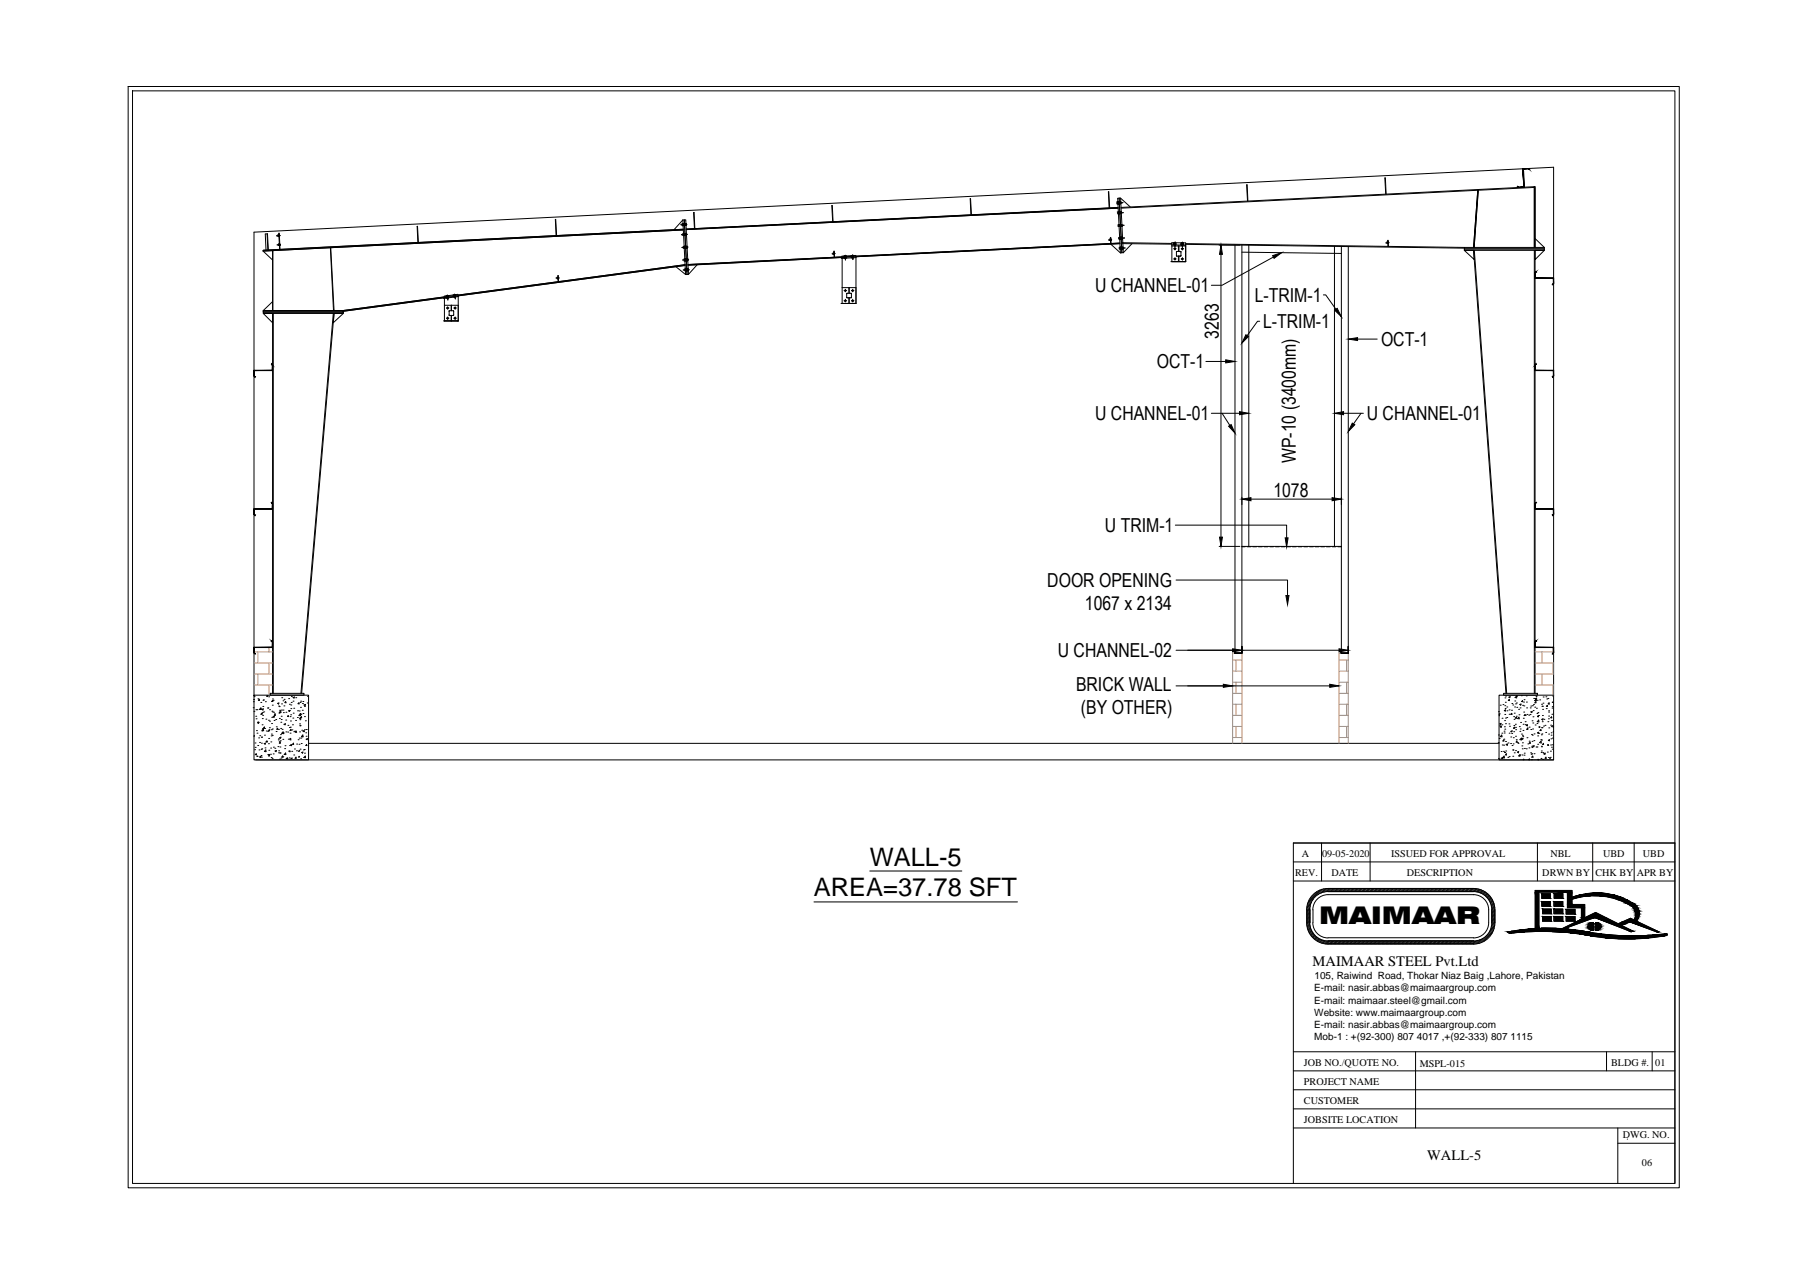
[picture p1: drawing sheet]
<svg xmlns="http://www.w3.org/2000/svg" width="420mm" height="297mm" viewBox="0 0 420 297" stroke-linecap="round" stroke-linejoin="round" font-family="sans-serif">
<!-- layer: HATCH -->
<g fill="none" stroke="#000" stroke-width=".23">
<path d="M59.1 161.8h12.7v15.1h-12.7zM59.1 171.3v.2M59.2 164.7h.1M59.2 163.4h.1M59.3 161.9h.1M59.3 162.8h.1M59.3 165.6h.1M59.4 162.2h.1M59.4 175.7l.2-.2 .1 .2zM59.5 174.5h.1M59.5 176.9h302.1M59.6 173h.1"/>
<path d="M59.6 174h.1M59.8 166.7h.1M59.8 165.2h.1M59.8 167.3h.1M59.9 170.1h.1M60 168.3l.3-.2-.1 .3zM60 176h.1M60.1 165.2h.1M60.1 170.7h.1M60.1 176.1h.1M60.1 163l.3-.2v.3zM60.2 168.1h.1"/>
<path d="M60.2 173.6h.1M60.3 168.2h.1M60.3 162.7h.1M60.4 165.1l.4 .1-.1-.4-.3 .3M60.4 171.8h.1M60.4 176.2l.3-.1-.1 .2zM60.5 174.6h.1M60.6 172.8h.1M60.7 171.3h.1M60.7 165.1h.1M60.9 165h.1M60.9 163.5h.1"/>
<path d="M60.9 166l.1 .3h-.3zM61 175.9h.1M61 165.1l.3-.1-.1 .3zM61 174.4h.1M61.1 173h.1M61.1 176.3h.1M61.1 171.6h.1M61.1 166.1h.1M61.2 174.3h.1M61.2 170.2h.1M61.2 168.7h.1M61.3 167.3h.1"/>
<path d="M61.3 165.8h.1M61.3 169.6h.1M61.3 169.7l-.3 .3M61.3 169.7l.1 .4-.4-.1M61.4 166.5h.1M61.4 164.5h.1M61.5 163h.1M61.5 173.1l.3-.1-.1 .3zM61.5 162.9h.1M61.5 169.2l.1 .3h-.3zM61.5 174.9l.4-.3v.4zM61.6 165.7h.1"/>
<path d="M61.8 171.1h.1M61.8 169.6h.1M61.9 174.1h.1M62 163.4h.1M62 162l.3-.1v.3zM62.1 167.4h.1M62.1 172.5l.1 .2h-.3zM62.2 170.2h.1M62.3 172.6h.1M62.5 164.8h.1M62.5 170l.3-.1-.1 .2zM62.6 170.3h.1"/>
<path d="M62.6 175.7h.1M62.6 164.8h.1M62.7 175.6h.1M62.7 167.7h.1M62.7 173.1h.1M62.7 175.7l.1 .3h-.3zM62.8 171.9h.1M62.8 162.2h.1M62.8 174.7h.1M62.9 169.4h.1M63 167.9h.1M63 165.2h.1"/>
<path d="M63.2 175.6h.1M63.2 174.1h.1M63.3 172.7h.1M63.4 171.3h.1M63.4 176.3h.1M63.4 169.9h.1M63.4 170.9h.1M63.4 168.4h.1M63.4 163.1l.1 .2h-.3zM63.5 167h.1M63.5 165.6h.1M63.6 176.6h.1"/>
<path d="M63.6 166.9l.3-.2-.1 .3zM63.6 164.2h.1M63.6 169.7h.1M63.6 165.7h.1M63.6 171.2h.1M63.7 162.7h.1M63.7 163.1h.1M63.8 175.5h.1M63.8 163h.1M63.9 173.9h.1M63.9 165.8h.1M64 167.7h.1"/>
<path d="M64 166.3l.1 .3-.3-.1zM64 174.8l.3-.1-.1 .3zM64.1 166.2h.1M64.2 174.2h.1M64.4 167.5h.1M64.5 170.3h.1M64.5 169.2h.1M64.6 169.5l.1 .3-.3-.1zM64.6 163.7l.3-.1-.1 .3zM64.9 173.8h.1M65 172.2h.1M65.1 172h.1"/>
<path d="M65.1 169.8h.1M65.1 175.2h.1M65.1 174.8h.1M65.1 164.4h.1M65.1 171.7l.3-.1-.1 .3zM65.2 166h.1M65.2 164.5h.1M65.2 172.7h.1M65.2 172.7l.1 .3h-.3zM65.3 167.2h.1M65.3 176.7h.1M65.3 165.3h.1"/>
<path d="M65.3 175.3h.1M65.3 165.5l.1 .4-.4-.1zM65.4 173.9h.1M65.4 175.3h.1M65.5 172.5h.1M65.5 171h.1M65.6 169.6h.1M65.6 170.7l.3-.3v.4zM65.6 168.1h.1M65.6 176.5h.1M65.7 166.7h.1M65.7 167.5h.1"/>
<path d="M65.7 165.3h.1M65.8 163.9h.1M65.8 162.4h.1M65.8 176l.1 .3-.3-.1zM65.9 169.8h.1M66.1 172.1h.1M66.1 176.2h.1M66.1 170.5h.1M66.1 163.1h.1M66.1 165.3h.1M66.1 170.8h.1M66.1 168.6l.3-.1v.2z"/>
<path d="M66.2 175.6l.3-.3v.4zM66.2 165.9h.1M66.3 164.3h.1M66.4 162.8h.1M66.5 174.3h.1M66.5 163.3l.1 .3h-.3zM66.6 173.6h.1M66.6 176.6l.3-.2-.1 .3zM66.7 167.6h.1M66.8 165.8h.1M66.8 170.4h.1M67 176.6h.1"/>
<path d="M67.1 166.6l.1 .2h-.3zM67.2 165.5l.3-.1-.1 .2zM67.2 170.4h.1M67.3 168.9h.1M67.3 172.1h.1M67.4 162.6h.1M67.4 174.9h.1M67.5 176.4h.1M67.5 174.8h.1M67.6 175h.1M67.6 165.4h.1M67.6 163.9h.1"/>
<path d="M67.6 169.4h.1M67.6 173.6h.1M67.6 173.4l.3-.1-.1 .3zM67.7 172.1h.1M67.7 171.9h.1M67.7 169.8l.1 .2h-.3zM67.8 170.7h.1M67.8 166.8h.1M67.8 172.2h.1M67.8 169.3h.1M67.8 167.8h.1M67.9 166.4h.1"/>
<path d="M67.9 165h.1M67.9 164.1h.1M67.9 176.6h.1M68 163.5h.1M68.1 162.1h.1M68.1 176.5h.1M68.1 174.9h.1M68.2 169.9h.1M68.2 162.4l.3-.2-.1 .3zM68.3 168.7h.1M68.3 173l.1 .3h-.3zM68.4 167.2h.1"/>
<path d="M68.4 163.2h.1M68.5 166h.1M68.6 164.9h.1M68.6 170.3h.1M68.6 175.8h.1M68.7 170.3l.3-.1-.1 .3zM68.8 174.4h.1M68.8 170.2h.1M68.9 176.3v.2h-.2zM69 167.7h.1M69.1 162.4h.1M69.1 170.5h.1"/>
<path d="M69.2 174.8h.1M69.3 173.2h.1M69.4 163.8l.2-.2v.3zM69.5 167h.1M69.5 165.5h.1M69.6 166.5l.3-.3 .1 .4zM69.6 172.2h.1M69.7 176.3h.1M69.7 174.9h.1M69.8 176.1h.1M69.8 167.2l.2-.1v.3zM69.8 174.7h.1"/>
<path d="M69.8 173.3h.1M69.9 171.8h.1M69.9 165.5h.1M70 170.4h.1M70 168.5h.1M70 168.9h.1M70 167.5h.1M70.1 166.1h.1M70.1 163.5h.1M70.1 168.9h.1M70.1 174.4h.1M70.2 164.7h.1"/>
<path d="M70.2 166.8v.3h-.2zM70.2 163.2h.1M70.2 176.6h.1M70.2 175.2l.3-.1-.1 .2zM70.3 166.4h.1M70.3 171.8h.1M70.3 173.1h.1M70.4 171.5h.1M70.5 170h.1M70.5 171.1l.1 .4-.4-.1 .3-.3M70.6 165.3h.1M70.6 163.8h.1"/>
<path d="M70.7 163.3h.1M70.7 176.3l.4-.3v.4zM70.8 166.1h.1M70.8 170l.1 .3h-.3zM70.8 164.1l.3-.1-.1 .2zM70.9 174.6h.1M71.1 174.5h.1M71.1 166.8h.1M71.1 164.5h.1M71.1 169.9h.1M71.1 175.3h.1M71.3 172.1l.3-.2-.1 .3z"/>
<path d="M71.3 167.8h.1M71.4 173.3v.3h-.2zM71.4 170.6h.1M71.5 171.4h.1M71.5 169.8h.1M71.7 163.6h.1M71.8 162.1h.1M71.8 176.8h.1M71.8 176.7v.1M71.8 173h277.1M348.9 161.8h12.7v15.1h-12.7zM348.9 166.3v.3"/>
<path d="M349 172.9h.1M349 165.7h.1M349 171.1h.1M349 176.6h.1M349.1 168.5l.3-.1-.1 .2zM349.2 171.9h.1M349.2 166.2h.1M349.2 169.2l.2-.2 .1 .3zM349.3 169h.1M349.4 164.2h.1M349.6 171.1l-.4 .4h.4v-.4M349.6 176.5l.3-.2-.1 .3z"/>
<path d="M349.6 176.5h.1M349.7 174.9h.1M349.8 176.3l.3-.3 .1 .4zM349.8 168.7h.1M349.8 170.7h.1M349.9 167.2h.1M349.9 173.4h.1M350 172.2l.1 .3h-.3zM350.1 164h.1M350.2 176.3h.1M350.2 165.4l.3-.1-.1 .3zM350.2 174.9h.1"/>
<path d="M350.3 173.5h.1M350.3 172.1h.1M350.3 170.2h.1M350.4 170.6h.1M350.4 169.2h.1M350.4 175.2h.1M350.5 167.8h.1M350.5 166.3h.1M350.5 164.3h.1M350.5 169.7h.1M350.5 175.2h.1M350.5 162.5h.1"/>
<path d="M350.6 164.9h.1M350.6 163.5h.1M350.6 175.5l.1 .3-.3-.1zM350.6 173.3l.3-.1-.1 .3zM350.7 162h.1M350.7 168.5h.1M350.7 167.2h.1M350.7 172.6h.1M350.7 174.8h.1M350.8 173.3h.1M351 167h.1M351 164.6h.1"/>
<path d="M351 165.5h.1M351.2 176.3h.1M351.2 162.3l.3-.1-.1 .2zM351.3 173h.1M351.3 162.8l.1 .3h-.3zM351.5 168.5h.1M351.5 166.3h.1M351.5 165.3h.1M351.5 170.7h.1M351.5 176.1h.1M351.6 169.1h.1M351.7 166.3l.2-.2v.2z"/>
<path d="M351.7 170.3l.3-.2-.1 .3zM351.9 173.1h.1M351.9 171.6h.1M352.1 165.3h.1M352.1 170.8h.1M352.2 163.8h.1M352.2 173.6h.1M352.4 176.1h.1M352.4 174.6h.1M352.4 164.1h.1M352.5 173.2h.1M352.5 171.7h.1"/>
<path d="M352.5 169.3l.1 .2h-.3zM352.6 170.3h.1M352.6 166.8h.1M352.6 168.9h.1M352.7 167.5h.1M352.7 162.4l.3-.4v.5zM352.7 166h.1M352.7 175.2h.1M352.7 167.1l.3-.1-.1 .2zM352.8 164.6h.1M352.8 163.2h.1M353 168.6h.1"/>
<path d="M353 171.4h.1M353 163.9h.1M353 169.3h.1M353 174.7h.1M353 169.9h.1M353.1 172.5l.1 .3-.3-.1zM353.2 166.7h.1M353.2 172.2h.1M353.2 163.6h.1M353.2 161.9h.1M353.2 175.1l.3-.2-.1 .3zM353.3 162.1h.1"/>
<path d="M353.3 164.7h.1M353.5 172.9h.1M353.5 176l.2-.2 .1 .2zM353.6 166.9v.4h-.3l.3-.4M353.6 173h.1M353.7 165.1h.1M353.8 164l.3-.1-.1 .3zM353.8 166.4h.1M353.8 172.2l.3-.4 .1 .4h-.4M353.9 169.1h.1M353.9 175.9h.1M354 170.3h.1"/>
<path d="M354 175.7h.1M354.1 164.8h.1M354.1 169.7h.1M354.2 168.2h.1M354.2 163.3l.2-.2v.3zM354.2 171.9h.3l-.1 .2zM354.4 162h.1M354.4 170.9h.1M354.5 173.6h.1M354.5 175.8h.1M354.5 176.9l.2-.2v.2M354.6 174.3h.1"/>
<path d="M354.6 172.9h.1M354.6 171.2h.1M354.7 164.2h.1M354.7 171.5h.1M354.7 170h.1M354.8 168.6h.1M354.8 167.2h.1M354.9 163.4h.1M354.9 165.8h.1M355 164.3h.1M355 162.9h.1M355 175.8h.1"/>
<path d="M355 166.3v.3h-.2zM355 175.3h.1M355.1 174.2h.1M355.2 168h.1M355.3 166.5h.1M355.3 168.7h.1M355.3 168.9l.3-.2-.1 .3zM355.5 162h.1M355.5 168.9h.1M355.5 174.3h.1M355.5 163.4h.1M355.6 164.8h.1"/>
<path d="M355.6 169.5v.3h-.2zM355.7 166.3h.1M355.7 171.7h.1M355.8 169.5h.1M355.9 173.2h.1M355.9 176.9l-.1-.1 .3-.1-.1 .2M356.1 166.5h.1M356.1 174.1h.1M356.2 172.5h.1M356.2 169.3h.1M356.2 172.8v.2h-.2zM356.3 165.7l.3-.1v.3z"/>
<path d="M356.4 166.3h.1M356.4 164.8h.1M356.5 175.2h.1M356.6 164.4h.1M356.6 169.8h.1M356.6 175.6h.1M356.7 176.9h.1M356.7 171h.1M356.8 175.5h.1M356.8 173.7h.1M356.8 176l.1 .3h-.3zM356.8 174h.1"/>
<path d="M356.8 173.7l.3-.1-.1 .2zM356.9 172.6h.1M356.9 167.8h.1M356.9 171.1h.1M356.9 164.3h.1M357 169.7h.1M357 168.3h.1M357.1 166.9h.1M357.1 165.4h.1M357.2 164h.1M357.2 162.6h.1M357.3 172.4h.1"/>
<path d="M357.3 170.8h.1M357.3 175.5h.1M357.4 162.6l.3-.1-.1 .3zM357.5 164.6h.1M357.5 163.4v.2h-.2zM357.6 163.1h.1M357.6 168.8h.1M357.6 162.8l-.4 .3h.4M357.6 162.8v.3M357.8 173.9h.1M357.8 162.1h.1M357.9 164.9h.1"/>
<path d="M357.9 170.6l.3-.1-.1 .2zM358 166.1h.1M358 168.4h.1M358 173.9h.1M358 163h.1M358.1 166.6v.3l-.2-.1zM358.2 173.3h.1M358.2 171.3h.1M358.2 176.8h.1M358.2 167.6v.4h-.4zM358.2 176.9h.1M358.2 165.9h.1"/>
<path d="M358.4 166.6h.1M358.4 172.9l.3-.4 .1 .5zM358.4 170.7h.1M358.5 169.1h.1M358.5 169.4h.1M358.5 170l.2-.2v.3zM358.6 162.9h.1M358.9 172.2h.1M358.9 167.5l.3-.2-.1 .3zM358.9 176.6h.1M359 175.2h.1M359 173.7h.1"/>
<path d="M359 171.1h.1M359 174.8h.1M359.1 172.3h.1M359.1 173.8h.1M359.1 163.9h.1M359.1 169.4h.1M359.1 170.8h.1M359.1 164.4h.1M359.2 169.4h.1M359.2 168h.1M359.3 166.6h.1M359.3 164.4h.1"/>
<path d="M359.3 173v.3h-.2zM359.3 165.1h.1M359.3 176.8h.1M359.4 175.2h.1M359.4 163.7h.1M359.4 175.4l.3-.1-.1 .3zM359.4 162.2h.1M359.5 169h.1M359.6 167.5h.1M359.6 175.5h.1M359.9 168.9h.1M359.9 176.3v.3l-.3-.1z"/>
<path d="M359.9 164.4l.3-.2v.3zM360 170.5h.1M360.1 162.2h.1M360.2 165h.1M360.3 162.7h.1M360.4 175.1h.1M360.4 172.3l.3-.1-.1 .3zM360.5 173.3h.1M360.5 173.5h.1M360.5 162.6h.1M360.5 168h.1M360.6 163.6v.3h-.2z"/>
<path d="M360.7 167.3h.1M360.7 176.3h.1M360.7 165.8h.1M360.7 166.7h.1M360.7 165.5h.1M360.7 170.9h.1M360.8 169.4h.1M360.9 176.6h.1M361 167.1l.2-.2v.2zM361.1 176.3h.1M361.1 174.9h.1M361.2 173.4h.1"/>
<path d="M361.2 168.8h.1M361.3 172h.1M361.3 170.6h.1M361.3 171.1h.1M361.3 169.1h.1M361.4 167.7h.1M361.4 173.9h.1M361.5 166.3h.1M361.5 164.8h.1M361.6 163.4h.1M361.6 173.4h.1M361.6 164.5h.1"/>
<path d="M361.6 163.5h.1M361.6 168.9h.1M361.6 174.4h.1M361.6 162h.1M361.6 171.8h.1M361.6 170.3h.1M361.6 169.1l-.1 .1 .1 .1"/>
</g>
<!-- layer: Outer Line -->
<g fill="none" stroke="#000" stroke-width=".23">
<path d="M361.6 38.9v122.9M59.1 54v107.8M61.2 58.4l2.2 2.1M62.2 54.5l.1 3.7M62.5 58.2l-.2-3.8-.5 .1 .1 3.7M63.5 58.3h.1M63.5 58.3l-.1 14M63.5 58.3v14M64.9 55h.1M64.9 54.7h.1M64.9 55h.2M64.9 54.7v.3"/>
<path d="M65 54.7h.1M65 56.8h.1M65 54.7l.1 .3M65 56.8l.1 .3M65.1 55h.1M65.1 57.1h.1M65.1 58.1l-.2-3.8h.1l.2 3.8M65.1 56.8h.1M65.1 56.8v.3M65.2 54.8l-.8 .1M65.3 57h-.8M76.9 57.7l.9 14.5h-.2z"/>
<path d="M97.3 56.5l-.2-3.8 .3 3.8M129.4 54.8l-.1-3.7 .3 3.7M158.9 51.2l-2 2.3M158.9 51.2l.7 12.7M158.9 51.2h.7l.7 12.7M159 52.5h.1M159 52.1h.1M159 52.1h.3M159 52.1v.4M159 53.4l-97.8 4.9v.1M159 53.5l-97.8 4.9M159.1 54.4h.1"/>
<path d="M159.1 54.4v.4M159.1 54.8h.1M159.1 54.8h.7M159.2 57.8h.1M159.2 57.3h.1M159.2 57.3h.7M159.2 57.8h.4M159.2 57.3v.5M159.3 51.2l.6 12.7M159.3 52.5h.1M159.3 52.1h.1M159.3 52.5h.4"/>
<path d="M159.3 52.5h-.3M159.3 52.1v.4M159.4 54.4h.1M159.4 54.4h.4M159.4 54.4h-.3M159.4 54.4l.1 .4M159.5 54.8h.1M159.6 57.8h.1M159.6 57.3h.1M159.6 57.3v.5M159.7 52.5h.1M159.7 52.1h.1"/>
<path d="M159.7 52.1h-.4M159.7 52.1v.4M159.8 54.8h.1M159.8 54.4h.1M159.8 54.4v.4M159.9 52.3h-1.4M159.9 57.3h.1M159.9 57.3l.1 .4M160 57.7h.1M160 57.7l-.4 .1M160 54.6h-1.4M160.1 57.5l-1.4 .1"/>
<path d="M161.7 53.2l-.3-3.7h.2l.1 3.7M193.8 51.6l-.2-3.7h.1l.2 3.7M194.1 58.5h.1l.1 1.4zM194.1 59.2h.1M194.1 58.9h.1M194.1 58.9v.3M194.2 59.2h.1M194.2 58.9h.1M194.2 58.9v.3M194.4 59l-.7 .1M196 59.9l-35.9 1.9M196.6 59.8h.1"/>
<path d="M196.6 59.6h.1M196.6 59.9h.1M196.6 59.6v.5M196.6 59.8h.3M196.6 59.9h.3M196.8 59.4v1.1M196.9 59.5h.1M196.9 59.8h.1M196.9 59.9h.1M196.9 59.5v.6M196.9 59.5l-.3 .1M198.3 59.7h.1"/>
<path d="M198.3 59.5h.1M198.3 59.5v.2M198.3 59.7l.1 .1M198.3 59.7h.4M198.4 59.8h.1M198.4 59.8v.2M198.4 59.8h.3M198.5 59.3v1.1M198.6 59.5h.1M198.6 59.6h.1M198.6 59.5v.1M198.6 59.6l-.3 .1"/>
<path d="M198.6 59.5h-.3M198.7 59.7h.1M198.7 59.8h.1M198.7 59.7v.3M199.2 60v10.6h-3.2M199.2 60l-3.2 .1M199.2 60v-.5l-3.2 .1v.5M226 50l-.2-3.7 .3 3.7M258.2 48.4l-.2-3.8 .3 3.8M258.5 56h.1M258.5 55.7h.1M258.5 55.7v.3"/>
<path d="M258.5 56.7v-1.4l.1 1.4M258.5 56.8l2.3 2.1M258.6 56h.1M258.6 55.7h.1M258.6 55.7v.3M258.8 55.8l-.8 .1M260.2 47.4h.1M260.2 47h.1M260.2 47.4h.3M260.2 47h.7M260.2 47v.4M260.3 48.3l-100.6 5"/>
<path d="M260.3 48.5l-100.5 5M260.3 49.3h.1M260.3 49.3h.3M260.3 49.3v.5M260.3 49.8h.1M260.5 52.7h.1M260.5 52.3h.1M260.5 52.3v.4M260.5 46.1l-.3 .1 .6 12.7M260.5 46.1l.6 12.7M260.5 46.1h.3M260.5 47.4h.1"/>
<path d="M260.5 47h.1M260.5 47v.4M260.6 55.3h.1M260.6 55.3v.4M260.6 49.3h.1M260.6 55.7h.1M260.6 55.7h.4M260.6 49.3l.1 .4M260.7 49.7h.1M260.7 56.7l-100.6 5M260.7 56.6l-100.6 5M260.7 49.7l-.4 .1"/>
<path d="M260.7 49.7h.3M260.7 57.6h.1M260.7 57.6h.7M260.7 57.6l.1 .4M260.8 58h.1M260.8 58h.3M260.8 52.7h.1M260.8 52.3h.1M260.8 52.7h-.3M260.8 52.3h-.3M260.8 52.7h.4M260.8 52.3h.3"/>
<path d="M260.8 52.3v.4M260.8 46.1l.7 12.7M260.8 46.1l2.3 2.1M260.9 47.4h.1M260.9 47h.1M260.9 47.4h-.4M260.9 47v.4M260.9 55.2h.1M260.9 55.2l-.3 .1M260.9 55.2h.4M260.9 55.2l.1 .5M261 55.7h.1"/>
<path d="M261 49.7h.1M261 49.3h.1M261 49.3h-.4M261 49.3v.4M261.1 57.6h.1M261.1 57.6v.4M261.1 58h.1M261.1 52.3h.1M261.1 58.8l-.3 .1M261.1 58.8h.4M261.1 52.3l.1 .4M261.2 52.7h.1"/>
<path d="M261.3 55.6h.1M261.3 55.2h.1M261.3 55.6l-.3 .1M261.3 55.2v.4M261.4 56.5h.1M261.4 56.5v.2l11.4 .1M261.4 56.5l11.4 .2M261.4 57.6h.1M261.4 47.2h-1.4M261.4 57.6v.3M261.4 57.9h.1M261.4 57.9l-.3 .1"/>
<path d="M261.5 49.5l-1.4 .1M261.6 52.4l-1.3 .1M261.8 55.4l-1.4 .1M261.9 57.7l-1.4 .1M263.5 56.7l-2 2.1M272.8 57l3.2 .1M272.8 57.3h3.2M273.2 57.9h.6M273.4 56.7h.1M273.4 56.5h.1M273.4 56.8h.1M273.4 57h.1"/>
<path d="M273.4 56.7h.3M273.4 56.5v.5M273.4 56.8h.3M273.4 57h.3M273.4 56.5h.3M273.5 57.6v.6M273.5 60v.6M273.5 56.3v1.2M273.7 56.5h.1M273.7 56.7h.1M273.7 56.8h.1M273.7 57h.1"/>
<path d="M273.7 56.5v.5M273.8 58.6l.1 1h1M273.9 58.6h1M273.9 58.6h-.1M274.3 57.3v1.2M274.3 59.6v1.3M274.4 57.3v1.2M274.4 59.6v1.3M274.9 59.6h.1M274.9 58.6h.1M274.9 58.6v1M274.9 57.9h.6"/>
<path d="M275.1 56.9h.1M275.1 57.1h.1M275.1 56.9v.2M275.1 56.9h.3M275.1 57.1h.3M275.1 56.7h.1M275.1 56.5h.1M275.1 56.5v.2M275.1 56.7v.2M275.1 56.7h.3M275.1 56.5h.3M275.2 56.4v1.1"/>
<path d="M275.2 57.6v.6M275.2 60v.6M275.4 57.1h.1M275.4 56.5h.1M275.4 56.7h.1M275.4 56.9h.1M275.4 56.5v.4M275.4 56.9v.2M276 58.5h.1M276 57.1h.1M276 56.9l64.9 .9v-.2M276 56.7l64.9 .9"/>
<path d="M290.4 46.8l-.2-3.8h.1l.2 3.8M322.6 45.2l-.2-3.8h.1l.2 3.8M323 56.3h.1M323 56.3h.2M323 56.3l.1 .4M323 56l.2 1.3h-.1zM323.1 56.7h.1M323.2 56.7h.1M323.2 56.3h.1M323.2 56.3v.4M323.3 56.5h-.7M340.9 57.6v.3h18.6v-.3"/>
<path d="M340.9 57.6h18.6M343 58.3l7.5 103.1M343.2 58.3l7.5 103.1M344 44.4l-.9 13.2h-.1zM344 44.4h.1l-1 13.2h-.1zM354.7 43.6l-.1-3.8 .3 3.8M357.2 43.5l-96.3 4.8M357.2 43.5h.1v14.1M357.2 43.5v14.1M357.2 58.3v103.1M357.2 43.6l-96.2 4.9M357.3 58.3v103.1"/>
<path d="M357.3 55.5l2.2 2.1M61.3 72.3v.3h18.6v-.3M61.3 72.3h18.6M63.4 73v88.4M63.4 70.2l-2.1 2.1M63.6 73v88.4M77.6 73l-7.6 88.4M77.8 73l-7.6 88.4M103.4 74.7h.1M103.4 69.5h.1M103.4 71.1h3.3M103.4 74.7h3.3"/>
<path d="M103.4 69.5v5.2M103.9 71.7h.6M103.9 74.1h.6M104 69h.1M104 68.9h.1M104 68.9v.1M104 69l.1 .4M104 69h.3M104 69.2h.1M104 69.2h.3M104 69.2l.1 .2M104.1 69.4h.1"/>
<path d="M104.1 68.7l.2 1.1M104.2 71.4v.6M104.2 73.8v.6M104.3 68.8h.1M104.3 69h.1M104.3 68.8v.2M104.3 69l.1 .4M104.3 68.8l-.3 .1M104.3 69.2h.1M104.4 69.4h.1M104.4 69.4h-.3M104.5 72.4h1.1l-.1 1h-1z"/>
<path d="M104.5 72.4h.1M105 71.1v1.2M105 73.4v1.3M105.1 71.1v1.2M105.1 73.4v1.3M105.5 72.4h.1M105.6 71.7h.6M105.6 74.1h.6M105.7 68.7h.1M105.7 68.7v.1M105.7 68.8h.1M105.7 69h.1"/>
<path d="M105.7 68.8v.2M105.7 69l.1 .2M105.8 69.2h.1M105.8 68.5l.2 1.1M105.9 71.4v.6M105.9 73.8v.6M106 68.6h.1M106 68.6v.2M106 68.6l-.3 .1M106 68.8h.1M106 68.9h.1M106 68.8v.1"/>
<path d="M106 68.9l.1 .2M106 68.8h-.3M106 68.9l-.3 .1M106.1 69.1h.1M106.1 69.1l-.3 .1M106.7 74.7h.1M106.7 69h.1M106.7 69v5.7M106.7 69l-3.3 .5M106.7 69l-.1-.5-3.2 .4v.6M129.4 64.7h.8M129.9 64.9h.1"/>
<path d="M129.9 64.5h.1M129.9 64.2l.1 1.4h-.1zM129.9 64.5v.4M129.9 64.5l.1 .4M130 64.9h.1M157.3 62.1l2.3 1.8M159.4 60.3h.1M159.4 60.3h.3M159.4 60.3v.4M159.4 60.7h.1M159.5 61.6h.1M159.5 61.6v.2l-79.6 10.7v-.2"/>
<path d="M159.5 61.6l-79.6 10.7M159.5 62.6h.1M159.5 62.6v.4M159.5 63h.1M159.5 63h.7M159.6 63.9h.3M159.7 60.3h.1M159.7 60.3l.1 .4M159.8 60.7h.1M159.8 60.7h.3M159.8 60.7h-.4M159.8 62.6h.1"/>
<path d="M159.8 62.6h.4M159.8 62.6h-.3M159.8 62.6l.1 .4M159.9 63h.1M160.1 60.7h.1M160.1 60.3h.1M160.1 60.3h-.4M160.1 60.3v.4M160.2 62.6h.1M160.2 62.6v.4M160.2 63h.1M160.3 63.9h-.4"/>
<path d="M160.3 60.5h-1.4M160.4 62.8l-1.4 .1M162.3 61.6l-2 2.3M196 70.6h.1M196 60.1h.1M196 60.1v10.5M196 67h3.2M196.5 67.6h.6M196.5 70h.6M196.6 60.1h.1M196.6 60.1h.3M196.8 67.3v.6"/>
<path d="M196.8 69.7v.6M196.9 60.1h.1M197.1 68.4l1-.1v1h-.9zM197.6 67v1.3M197.6 69.3v1.3M197.7 67v1.3M197.7 69.3v1.3M198.1 68.3v.1M198.2 67.6h.6M198.2 70h.6M198.4 60h.1M198.4 60h.3"/>
<path d="M198.5 67.3v.6M198.5 69.7v.6M198.7 60h.1M272.8 60.9h.1M272.8 60.9h3.2M272.8 60.9v-4.4h3.2v4.4M273.2 60.3h.6M274.9 60.3h.6M276 60.9h.1M59.1 150.7h4.3M357.3 150.7h4.3"/>
<circle cx="273.5" cy="57.9" r=".15"/>
<circle cx="275.2" cy="57.9" r=".15"/>
<circle cx="104.2" cy="74.1" r=".15"/>
<circle cx="104.2" cy="71.7" r=".15"/>
<circle cx="105.9" cy="74.1" r=".15"/>
<circle cx="105.9" cy="71.7" r=".15"/>
<circle cx="196.8" cy="67.7" r=".15"/>
<circle cx="196.8" cy="70" r=".15"/>
<circle cx="198.5" cy="67.7" r=".15"/>
<circle cx="198.5" cy="70" r=".15"/>
<circle cx="273.5" cy="60.3" r=".15"/>
<circle cx="275.2" cy="60.3" r=".15"/>
</g>
<!-- layer: Roof Sheet1 -->
<path d="M361.6 38.9l-302.5 15.1" fill="none" stroke="#000" stroke-width=".23"/>
<!-- layer: Purlan -->
<g fill="#000" stroke="#000" stroke-width=".23">
<path d="M355.8 39.3l.2 .1zM361.4 66.2l.2-.1zM361.4 66.2l.2-.2zM59.2 87.5l.1 .2zM361.6 87.5l-.2 .2zM59.2 119.8l.1 .2zM59.2 119.7l.1 .2zM361.4 119.9l.2-.1zM361.6 119.7l-.2 .2zM59.2 152l.1 .2zM59.2 152l.1 .1zM361.4 152.1l.2-.1z"/>
<path d="M354.5 39.3h1.3zM354.5 39.3l1.3-.1z"/>
<path d="M353.3 43.5l.2 .1zM353.3 43.5l.1 .1z"/>
<path d="M354.5 39.3l.2 4.2zM354.5 39.3l.2 4.2z"/>
<path d="M353.5 43.6l1.2-.1zM353.4 43.6l1.3-.1z"/>
<path d="M357.3 63.5l.1 1.3zM357.3 63.5l.1 1.3z"/>
<path d="M357.4 63.4l.1-.1zM357.4 63.4l.1-.1z"/>
<path d="M357.4 64.8h4.2zM357.4 64.8h4.2z"/>
<path d="M361.6 64.8v1.3zM361.6 64.8v1.2z"/>
<path d="M59.2 86.2l-.1 1.3zM59.1 86.2v1.3z"/>
<path d="M63.2 84.8l.2 .2zM63.2 84.7l.2 .2z"/>
<path d="M59.2 86.3l4.2-.1zM59.2 86.2h4.2z"/>
<path d="M63.4 84.9v1.4zM63.4 84.9v1.4z"/>
<path d="M357.3 84.9l.1 1.4zM357.3 84.9l.1 1.4z"/>
<path d="M357.4 84.9l.1-.1zM357.5 84.7l-.1 .2z"/>
<path d="M357.4 86.2l4.2 .1zM357.4 86.2l4.2 .1z"/>
<path d="M361.6 86.2v1.3zM361.6 86.2v1.3z"/>
<path d="M59.2 118.5v1.3zM59.1 118.5v1.2z"/>
<path d="M59.2 118.5h4.2zM59.2 118.5h4.2z"/>
<path d="M63.2 117l.2 .2zM63.2 117l.2 .2z"/>
<path d="M63.4 117.2v1.3zM63.4 117.2v1.3z"/>
<path d="M357.3 117.2l.1 1.3zM357.3 117.2l.1 1.3z"/>
<path d="M357.4 117.2l.1-.2zM357.4 117.2l.1-.2z"/>
<path d="M361.6 118.5v1.3zM361.6 118.5v1.2z"/>
<path d="M357.4 118.5h4.2zM357.4 118.5h4.2z"/>
<path d="M59.2 150.7v1.3zM59.1 150.7v1.3z"/>
<path d="M63.2 149.3l.2 .2zM63.2 149.2l.2 .2z"/>
<path d="M59.2 150.7h4.2zM59.2 150.7h4.2z"/>
<path d="M63.4 149.4v1.3zM63.4 149.4v1.3z"/>
<path d="M357.3 149.4l.1 1.3zM357.3 149.4l.1 1.3z"/>
<path d="M357.4 149.4l.1-.1zM357.4 149.4l.1-.2z"/>
<path d="M357.4 150.7h4.2zM357.4 150.7h4.2z"/>
<path d="M361.6 150.7v1.3zM361.6 150.7v1.3z"/>
</g>
<g fill="none" stroke="#000" stroke-width=".23">
<path d="M356 39.4h.1M356 39.4l-.2-.2-1.3 .1 .2 4.2-1.2 .1M356 39.4l-.2-.1h-1.3l.2 4.3h-1.2M287.5 57.1v94.9M289.1 58.7l23.1 .3M290.7 57.1v70.1M310.6 57.3v69.9M313.8 57.4v94.6M353.3 43.4l.2 .2zM357.4 64.8v-1.3l.1-.2-.2 .2v1.3h4.3v1.2l-.2 .2M63.4 86.2v-1.2l-.2-.3 .2 .2v1.4l-4.3-.1v1.3l.2 .2-.1-.2v-1.2M357.4 86.2v-1.2l.1-.3-.2 .2v1.4l4.3-.1v1.3l-.2 .2 .2-.2"/>
<path d="M59.2 118.5v1.2l.2 .2M59.4 119.9l-.1 .1M63.4 118.5v-1.3l-.2-.2 .2 .2v1.3h-4.3v1.2l.2 .3M357.4 117.2v1.3M357.5 117l-.2 .2v1.3h4.3v1.2M361.4 119.9l.2-.2zM59.2 150.7v1.3l.2 .2M59.3 152.2h.1M63.4 150.7v-1.2l-.2-.3 .2 .2v1.3h-4.3v1.3l.2 .2M289.1 152v-24.8h23.1v24.8M357.4 150.7v-1.2l.1-.3-.2 .2v1.3h4.3v1.3l-.2 .2"/>
</g>
<!-- layer: Base Plate -->
<path d="M62.9 161.4h7.9v.4h-7.9zM350 161.4h7.9v.4h-7.9z" fill="none" stroke="#000" stroke-width=".23"/>
<!-- layer: CRK Plate -->
<path d="M340.9 57.9h18.6v.4h-18.6zM61.3 72.3h18.6v.3h-18.6zM61.3 72.6h18.6v.4h-18.6z" fill="none" stroke="#000" stroke-width=".23"/>
<!-- layer: stifners -->
<path d="M340.9 58.3h2.1l.2 2.1zM357.3 58.3h2.2l-2.2 2.1zM61.3 73h2.1v2.1zM77.8 73h2.1l-2.3 2.1z" fill="none" stroke="#000" stroke-width=".23"/>
<!-- layer: PLT -->
<path d="M357.2 43.6h.1v14h-.1z" fill="none" stroke="#000" stroke-width=".23"/>
<!-- layer: brick HATCH -->
<g fill="none" stroke="#cd875b" stroke-width=".23">
<path d="M59.1 151.8h4.3M59.1 154.3h4.3M59.1 156.9h4.3M59.1 159.5h4.3M60 151.8v2.5M60 156.9v2.6M62.6 150.7v1.1M62.6 154.3v2.6M62.6 159.5v1.9M286.9 153.7h2.2M286.9 156.2h2.2M286.9 158.8h2.2"/>
<path d="M287.7 153.7v2.5M287.7 158.8v2.6M311.7 153.7h2.1M311.7 156.2h2.1M311.7 158.8h2.1M313.5 153.7v2.5M313.5 158.8v2.6M357.3 151.8h4.3M357.3 154.3h4.3M357.3 156.9h4.3M357.3 159.5h4.3M358.9 151.8v2.5"/>
<path d="M358.9 156.9v2.6M361.5 150.7v1.1M361.5 154.3v2.6M361.5 159.5v2.3M286.9 161.4h2.2M286.9 163.9h2.2M286.9 166.5h2.2M286.9 169.1h2.2M286.9 171.7h2.2M286.9 173v-21h2.2v21M287.7 163.9v2.6M287.7 169.1v2.6"/>
<path d="M311.7 161.4h2.1M311.7 163.9h2.1M311.7 166.5h2.1M311.7 169.1h2.1M311.7 171.7h2.1M311.7 173v-21h2.1v21M313.5 163.9v2.6M313.5 169.1v2.6"/>
</g>
<!-- layer: Wall Sheet -->
<path d="M289.1 57.1v70.1M312.2 57.4v69.8" fill="none" stroke="#000" stroke-width=".23"/>
<!-- layer: Dash -->
<g fill="none" stroke="#000" stroke-width=".23">
<path d="M289.1 127.3h.7M290.3 127.3h.9M291.6 127.3h.9M292.9 127.3h.9M294.2 127.3h.9M295.6 127.3h.8M296.9 127.3h.9M298.2 127.3h.9M299.5 127.3h.9M300.8 127.3h.9M302.2 127.3h.9M303.5 127.3h.9"/>
<path d="M304.8 127.3h.9M306.1 127.3h.9M307.5 127.3h.8M308.8 127.3h.9M310.1 127.3h.9M311.4 127.3h.8"/>
</g>
<!-- layer: Thin -->
<g fill="#000" stroke="#000" stroke-width=".23">
<path d="M296.2 59.5l2.1-.7-1.7 1.3zM290 77.9l.6 .4-1.5 1.6zM310.7 72.2l.6-.4 .9 1.9zM313.8 78.9l2.2-.3v.7zM285.3 83.8l2.2 .3-2.2 .4zM286 99.2l.6-.4 .9 2zM288.5 95.8l2.2 .4-2.2 .3zM310.6 96.2l2.1-.4v.7zM314.8 98.5l.6 .4-1.6 1.5zM299.2 125.2h.6l-.3 2.1zM299.3 138.6h.7l-.3 2.1zM284.8 159.3l2.1 .4-2.1 .3z"/>
<path d="M286.9 151l2.2 .4-2.2 .4zM309.5 159.3l2.2 .4-2.2 .3zM311.7 151l2.1 .4-2.1 .4z"/>
</g>
<g fill="none" stroke="#000" stroke-width=".23">
<path d="M296.4 59.8l-11.9 6.6h-2.5M293.2 74.8h-.5l-2.4 3.3M308 68.7h.6l2.4 3.3M316 78.9h4.6M280.7 84.1h4.6M282 96.2h2.5l1.8 2.8M284.5 96.2h4M312.7 96.2h4.7M316.8 96.2l-1.7 2.5M273.6 122.2h25.9v3M273.8 135h25.9v3.6M273.8 159.7h35.7"/>
<path d="M273.8 151.4h37.9M276.5 159.7h8.3M276.5 151.4h10.4"/>
</g>
<!-- layer: COLUMN -->
<g fill="#000" stroke="#000" stroke-width=".23">
<path d="M287.4 151.3l.1 .7zM287.4 151.3l.1 .7z"/>
<path d="M287.4 152h1.7zM287.4 152h1.7z"/>
<path d="M289.1 150.5v1.5zM289.1 150.5v1.5z"/>
<path d="M312.2 151.3v.7zM312.2 151.3v.7z"/>
<path d="M312.2 152h1.7zM312.2 152h1.7z"/>
<path d="M313.8 150.5l.1 1.5zM313.8 150.5l.1 1.5z"/>
</g>
<path d="M287.4 151.3l.1 .7h1.6v-1.5v1.5h-1.7zM312.2 151.3v.7h1.6l.1-1.5v1.5h-1.7z" fill="none" stroke="#000" stroke-width=".23"/>
<!-- layer: Dimensions -->
<path d="M283.8 57.1h4.8M284.2 59.2v65.8M289.1 115.8v1.7M291.2 116.2h18.9M312.2 115.8v1.7M283.8 127.2h4.8" fill="none" stroke="#000" stroke-width=".23"/>
<path d="M284.2 57.1l.4 2.1h-.7zM289.1 116.2l2.1-.3v.7zM310.1 115.9l2.1 .3-2.1 .4zM283.9 125h.7l-.4 2.2z" fill="#000" stroke="#000" stroke-width=".23"/>
<!-- layer: 0 -->
<g fill="none" stroke="#000" stroke-width=".23">
<path d="M29.8 20.1h361.1v256.4h-361.1zM30.8 21.2h359.1v254.3h-359.1zM307.6 196.2v8.9M318.9 196.2v8.9M357.9 196.2v8.8M370.7 196.2v8.9M380.4 196.2v8.9M301.1 205.1h88.8M301.1 200.6h88.8M358.2 207.7v8.4M358.9 208.1h2v1.1h-2zM358.9 209.9h2v1.1h-2z"/>
<path d="M359.1 211.6h2v1.1h-2zM359.1 213.3h2v1.1h-2zM361.7 209.9h2.1v1.1h-2.1zM361.7 211.6h2.1v1.1h-2.1zM361.7 213.3h2.1v1.1h-2.1zM361.8 208h2v1.1h-2zM363.6 216.2l7.8-3.8 8.7 4.4-.4 .1M364.1 216.2l7.1-2.6 8.5 3.3M364.6 213.3h2v1.1h-2zM364.6 211.7h2v1.1h-2zM364.9 207.9v3.4h3.2v2.7M365.9 209a15.9 15.9 0 0 1 14.4 1.4"/>
<path d="M365.9 209.4a16.5 16.5 0 0 1 14 1.6M368.1 214l.8-.4v-3h-3v-3.3h-8.5v8.8M370.8 217.2a50.9 50.9 0 0 0-19.9-.2l.7 .2M370.8 217.2a61.2 61.2 0 0 0 17.2 .2v.4a52.7 52.7 0 0 1-20.3-.4 66.2 66.2 0 0 0-16.1-.2M370.9 214.8a.91 .91 0 0 0-1.3 .9 .91 .91 0 0 0 1.3 .8M370.9 214.8v1.7M371.4 216.5a.91 .91 0 0 0 1.2-.8 .91 .91 0 0 0-1.2-.9v1.7M376.7 215l2.8-1.2 6.7 3.1-.5 .1-6.3-2.4-2 .8M379.7 216.9h.1M379.9 211a2.86 2.86 0 0 1 .5 3.2M380.3 210.3a2.69 2.69 0 0 1 .6 4.1M301.1 253.7h88.8"/>
<path d="M301.1 249.3h88.8M301.1 244.8h88.8M301.1 258.1h88.8M329.5 244.8v17.8M374 244.8v4.5M384.6 244.8v4.5M301.1 262.6h88.8M301.1 275.5v-79.3h88.8v79.3M376.6 266.1h13.3M376.6 262.6v12.9M378.8 265.2h.1"/>
</g>
<g fill="#000" stroke="#000" stroke-width=".23">
<path d="M350.9 216.9h3.9l-2.9 .3zM357.4 216.1h.8zM358.7 216.1h3.6zM363.6 216.2h.6zM357.4 207.3h8.5zM365.9 209h1l-1 .3zM368.1 213.6h.8l-.4 .2zM370.3 216.5h.6zM371.2 213.6h2.5l6.4 3.2zM369 213.6l2.4-1.2 2.3 1.2zM371.4 214.8h.7zM370.8 207.8h1.8z"/>
<path d="M375.7 218.5h6.6zM377.7 214.6h1.7l-1 .4zM379.4 214.6h1.9l4.9 2.3zM377.7 214.6l1.8-.8 1.8 .8zM380.6 213.9h.7l-.3 .3zM387.3 217.4l.7-.1z"/>
<path d="M350.9 216.9h3.9zM351 216.9h3.9z"/>
<path d="M350.9 216.9l.3 .3h.7zM351.2 217.2h.7z"/>
<path d="M351 216.9h3.9l-3.2-.1zM351.7 216.8h6.3l-3.1 .1z"/>
<path d="M351.7 216.8h17.2l-16.2-.2zM352.7 216.6h15.3l.9 .2z"/>
<path d="M352.7 216.6h15.3l-14.2-.1zM353.8 216.5h12.9l1.3 .1z"/>
<path d="M353.8 216.5h12.9l-11.1-.2zM355.6 216.3h9.6l1.5 .2z"/>
<path d="M355.6 216.3h9.6l-8.6-.1zM356.6 216.2l8.6 .1z"/>
<path d="M356.6 216.2h7.1zM358.7 216.1l5 .1z"/>
<path d="M357.4 207.3v.4h8.5zM357.4 207.3h8.5v.4z"/>
<path d="M357.4 207.7v8.4h.8zM357.4 207.7h.8v8.4z"/>
<path d="M357.4 216.1h.4zM357.4 216.1h.4z"/>
<path d="M358.9 208.1v1.1h2zM358.9 208.1h2v1.1z"/>
<path d="M358.9 209.9v1.1h2zM358.9 209.9h2v1.1z"/>
<path d="M359.1 211.6v1.1h2zM359.1 211.6h2v1.1z"/>
<path d="M359.1 213.3v1.1h2zM359.1 213.3h2v1.1z"/>
<path d="M358 216.8l11.1 .1zM358 216.8l11.1 .1z"/>
<path d="M361.8 208v1.1h2zM361.8 208h2v1.1z"/>
<path d="M361.8 209.9v1.1h2zM361.8 209.9h2v1.1z"/>
<path d="M361.8 211.6v1.1h2zM361.8 211.6h2v1.1z"/>
<path d="M361.8 213.3v1.1h2zM361.8 213.3h2v1.1z"/>
<path d="M363.6 216.2h.6l4.3-2.4zM364.2 216.2l4.3-2.4h2.1z"/>
<path d="M363.6 216.2h.6zM363.9 216.2h.3z"/>
<path d="M361.3 216.9l8.9 .1zM361.3 216.9h7.8l1.1 .1z"/>
<path d="M364.6 211.7v1.1h2zM364.6 211.7h2v1.1z"/>
<path d="M364.6 213.3v1.1h2zM364.6 213.3h2v1.1z"/>
<path d="M364.9 207.7v.2h1zM364.9 207.7h1v.2z"/>
<path d="M364.9 207.9v2.7h1zM364.9 207.9h1v2.7z"/>
<path d="M364.9 210.6v.7h4zM364.9 210.6h4v.7z"/>
<path d="M364.5 217l6.3 .2zM364.5 217l6.3 .2z"/>
<path d="M365.9 208.9h1.4zM366.1 208.9h1.4z"/>
<path d="M365.9 208.9v.1h1zM365.9 208.9h1.4l-.4 .1z"/>
<path d="M366.1 208.9h1.4l-.6-.3zM366.9 208.6h2.2l-1.6 .3z"/>
<path d="M366.9 208.6h2.2zM367.2 208.5h3z"/>
<path d="M367.2 208.5h3zM367.3 208.5h3.4z"/>
<path d="M367.3 208.5h8.8zM367.5 208.4l8.6 .1z"/>
<path d="M367.5 208.4h8.4zM367.7 208.4h8.2z"/>
<path d="M365.4 217.2l2.3 .2h5.1zM365.4 217.2h5.4l2 .2z"/>
<path d="M367.7 208.4h8l-6.6-.3zM369.1 208.1h5.2l1.4 .3z"/>
<path d="M368.1 211.3v2.3h.8zM368.1 211.3h.8v2.3z"/>
<path d="M368.1 213.6v.2h.4zM368.1 213.8h.4l-.4 .2z"/>
<path d="M368.5 213.8h2.1l-1.7-.2zM368.9 213.6h2.2l-.5 .2z"/>
<path d="M367.7 217.4l1.1 .2h5.5zM367.7 217.4h5.1l1.5 .2z"/>
<path d="M368.9 213.6h2.2zM369 213.6h2.2z"/>
<path d="M369.1 208.1h5.2zM369.4 208l4.9 .1z"/>
<path d="M369.4 208h4.7l-3.3-.2zM370.8 207.8l3.3 .2z"/>
<path d="M369.7 215.3v.3h1.2zM369.7 215.3h1.2v.3z"/>
<path d="M369.9 215l-.2 .3h1.2zM369.9 215h1v.3z"/>
<path d="M369.7 215.6v.4h1.2zM369.7 215.6h1.2v.4z"/>
<path d="M369.9 215h1l-.7-.2zM370.2 214.8h.7v.2z"/>
<path d="M369.7 216l.2 .3h1zM369.7 216h1.2v.3z"/>
<path d="M368.8 217.6l1.3 .2h7.6zM368.8 217.6h5.5l3.4 .2z"/>
<path d="M370.2 214.8h.7zM370.3 214.8h.6z"/>
<path d="M369.9 216.3l.3 .2h.7zM369.9 216.3h1v.2z"/>
<path d="M370.3 214.8h.6zM370.6 214.7l.3 .1z"/>
<path d="M370.2 216.5h.7zM370.2 216.5h.7z"/>
<path d="M370.1 217.8l11 .1zM370.1 217.8l11 .1z"/>
<path d="M370.4 217.9h16.4zM370.4 217.9h16.9z"/>
<path d="M368.9 213.6h2.2zM368.9 213.6h2.2z"/>
<path d="M371.2 213.6l8.2 3.2h.7zM379.4 216.8h.7l-.4 .1z"/>
<path d="M371.4 214.8h.7zM371.4 214.8h.7z"/>
<path d="M371.4 214.8v.2h1zM371.4 214.8l1 .2z"/>
<path d="M371.4 215v.3h1.2zM371.4 215h1l.2 .3z"/>
<path d="M371.4 215.3v.3h1.2zM371.4 215.3h1.2v.3z"/>
<path d="M371.4 215.6v.4h1.2zM371.4 215.6h1.2v.4z"/>
<path d="M371.4 216v.3h1zM371.4 216h1.2l-.2 .3z"/>
<path d="M371.4 216.3v.2h.7zM371.4 216.3h1l-.3 .2z"/>
<path d="M371.4 216.5h.4zM371.4 216.5h.7z"/>
<path d="M371.4 216.5h.7zM371.4 216.5h.7z"/>
<path d="M370.7 208.5h5.5zM370.7 208.5h5.5z"/>
<path d="M370.8 217.9l1.9 .3h12.5zM370.8 217.9h16l-1.6 .3z"/>
<path d="M372.7 218.2l11.2 .1zM372.7 218.2h12.5l-1.3 .1z"/>
<path d="M372.3 208.5l4.5 .2zM372.3 208.5h3.9l.6 .2z"/>
<path d="M373.9 208.7l.7 .2h2.7zM373.9 208.7h2.9l.5 .2z"/>
<path d="M374.6 208.9l.9 .1h2.3zM374.6 208.9h2.7l.5 .1z"/>
<path d="M373.7 218.3l2 .2h6.6zM373.7 218.3h10.2l-1.6 .2z"/>
<path d="M375.7 218.5h5zM376.5 218.5h4.2z"/>
<path d="M375.5 209l1.5 .5h1.8zM375.5 209h2.3l1 .5z"/>
<path d="M377 209.5h1.9zM377 209.5h1.9z"/>
<path d="M376.7 215h1.7l-.7-.4zM376.7 215h1.7l-1 .4z"/>
<path d="M377 209.5l1.5 .7h1.5zM377 209.5h1.9l1.1 .7z"/>
<path d="M378.5 210.2l1.8 .1zM378.5 210.2l1.8 .1z"/>
<path d="M379.4 214.6l6.3 2.3h.5zM385.7 216.9h.5z"/>
<path d="M378.8 210.3l.7 .5h1.3zM378.8 210.3h1.5l.5 .5z"/>
<path d="M379.5 210.8l.4 .2h1.1zM379.5 210.8h1.3l.2 .2z"/>
<path d="M379.9 211l.3 .3h1zM379.9 211h1.1l.2 .3z"/>
<path d="M380.2 211.3l.2 .2h.9zM380.2 211.3h1l.1 .2z"/>
<path d="M380.4 211.5l.1 .4h1zM380.4 211.5h.9l.2 .4z"/>
<path d="M380.7 213.6l-.1 .3h.7zM380.7 213.6h.7l-.1 .3z"/>
<path d="M380.6 213.9l-.2 .3h.6zM380.4 214.2h.6l-.1 .2z"/>
<path d="M380.5 211.9l.1 .3h.9zM380.5 211.9h1v.3z"/>
<path d="M380.6 212.2l.1 .4h.9zM380.6 212.2h.9l.1 .4z"/>
<path d="M380.7 212.9v.3h.8zM380.7 212.9h.8v.3z"/>
<path d="M380.7 213.2v.4h.7zM380.7 213.2h.8l-.1 .4z"/>
<path d="M380.7 212.6v.3h.8zM380.7 212.6h.9l-.1 .3z"/>
<path d="M381.1 217.9h6.2zM381.9 217.8h5.6z"/>
<path d="M381.9 217.8h5.6zM383.5 217.7h4.5z"/>
<path d="M383.5 217.7h4.5zM384.6 217.7h3.4z"/>
<path d="M384.6 217.7h3.4l-1.9-.2zM386.1 217.5h2l-.1 .2z"/>
<path d="M386.1 217.5h2l-.8-.1zM387.3 217.4h.7l.1 .1z"/>
</g>
<!-- layer: Layer 1 -->
<g fill="none" stroke="#000" stroke-width=".23">
<path d="M304.9 214.8a4.3 4.3 0 0 0 4.2 4.3M304.9 211.7l-.7 .7M304.9 212l-.7 .7M304.9 212.3l-.7 .7M304.9 212.6l-.7 .7M304.9 212.9l-.7 .7M304.9 213.2l-.7 .7M304.9 213.6l-.7 .7M304.9 213.9l-.7 .7M304.9 214.2l-.7 .7M304.9 214.5l-.7 .7M304.9 211.8v3l-.7 .7"/>
<path d="M304.9 215.1l-.6 .6M305 211.4l-.8 .7M305 215.4l-.6 .6M305 211l-.8 .8a7.6 7.6 0 0 0 1.1 6.2 5 5 0 0 0 3.8 1.8M305 215.6l-.6 .6M305.1 210.6l-.9 .8M305.1 215.9l-.6 .6M305.1 216.1l-.5 .6M305.2 216.4l-.5 .5M305.3 210l-1.1 1.1M305.3 216.6l-.5 .5M305.4 216.8l-.5 .5"/>
<path d="M305.5 217l-.5 .5M305.6 214.8a3.5 3.5 0 0 0 3.5 3.5M305.6 211.8v3M305.7 209.3l-1.4 1.4M305.7 217.2l-.6 .5M305.8 217.3l-.5 .6M305.9 217.5l-.5 .5M306.1 217.7l-.6 .5M306.2 217.8l-.5 .5M306.4 218l-.5 .5M306.5 207.6l-1.5 1.6M306.6 218.1l-.5 .5"/>
<path d="M306.7 218.3l-.5 .5M306.9 218.4l-.5 .5M307.1 218.5l-.5 .5M307.2 207.2l-2.6 2.6M307.3 218.6l-.5 .5M307.5 218.7l-.5 .5M307.7 207l-3.3 3.3M307.7 218.8l-.5 .6M308 218.8l-.5 .6M308.1 206.9l-1.4 1.4M308.3 218.9l-.6 .6M308.5 206.9l-1 1"/>
<path d="M308.5 219l-.6 .6M308.8 219l-.6 .7M308.8 206.8l-.9 .9M309.1 219l-.7 .7M309.1 206.8a5 5 0 0 0-4.9 5M309.1 206.8h33.9a5 5 0 0 1 5 5M309.1 206.8l-.8 .8M309.1 218.3h33.9M309.1 219h33.9M309.1 219.7h33.9M309.4 219l-.7 .7M309.5 206.8l-.8 .7"/>
<path d="M309.7 219l-.7 .7M309.8 206.8l-.7 .7M310 219l-.7 .7M310.1 206.8l-.7 .7M310.3 219l-.7 .7M310.4 206.8l-.7 .7M310.6 219l-.7 .7M310.7 206.8l-.7 .7M311 219l-.8 .7M311 206.8l-.7 .7M311.3 219l-.8 .7M311.3 206.8l-.7 .7"/>
<path d="M311.6 219l-.8 .7M311.6 206.8l-.7 .7M311.9 219l-.7 .7M311.9 206.8l-.7 .7M312.2 219l-.7 .7M312.3 206.8l-.7 .7M312.5 219l-.7 .7M312.6 206.8l-.7 .7M312.8 219l-.7 .7M312.9 206.8l-.7 .7M313.1 219l-.7 .7M313.2 206.8l-.7 .7"/>
<path d="M313.5 219l-.8 .7M313.5 206.8l-.7 .7M313.8 219l-.8 .7M313.8 206.8l-.7 .7M314.1 219l-.8 .7M314.1 206.8l-.7 .7M314.4 219l-.8 .7M314.4 206.8l-.7 .7M314.7 219l-.7 .7M314.8 206.8l-.8 .7M315 219l-.7 .7M315.1 206.8l-.7 .7"/>
<path d="M315.3 219l-.7 .7M315.4 206.8l-.8 .7M315.6 219l-.7 .7M315.7 206.8l-.8 .7M315.9 219l-.7 .7M316 206.8l-.7 .7M316.3 219l-.8 .7M316.3 206.8l-.7 .7M316.6 219l-.8 .7M316.6 206.8l-.7 .7M316.9 219l-.8 .7M316.9 206.8l-.7 .7"/>
<path d="M317.2 219l-.7 .7M317.2 206.8l-.7 .7M317.5 219l-.7 .7M317.6 206.8l-.7 .7M317.8 219l-.7 .7M317.9 206.8l-.8 .7M318.1 219l-.7 .7M318.2 206.8l-.8 .7M318.4 219l-.7 .7M318.5 206.8l-.7 .7M318.8 219l-.8 .7M318.8 206.8l-.7 .7"/>
<path d="M319.1 219l-.8 .7M319.1 206.8l-.7 .7M319.3 219l-.7 .7M319.4 206.8l-.7 .7M319.7 219l-.8 .7M319.7 206.8l-.7 .7M320 219l-.7 .7M320 206.8l-.7 .7M320.3 219l-.7 .7M320.4 206.8l-.8 .7M320.6 219l-.7 .7M320.7 206.8l-.8 .7"/>
<path d="M320.9 219l-.7 .7M321 206.8l-.8 .7M321.2 219l-.7 .7M321.3 206.8l-.7 .7M321.5 219l-.7 .7M321.6 206.8l-.7 .7M321.8 219l-.7 .7M321.9 206.8l-.7 .7M322.1 219l-.7 .7M322.2 206.8l-.7 .7M322.5 219l-.7 .7M322.5 206.8l-.7 .7"/>
<path d="M322.8 219l-.7 .7M322.9 206.8l-.8 .7M323.1 219l-.7 .7M323.2 206.8l-.8 .7M323.4 219l-.7 .7M323.5 206.8l-.8 .7M323.7 219l-.7 .7M323.8 206.8l-.7 .7M324 219l-.7 .7M324.1 206.8l-.7 .7M324.3 219l-.7 .7M324.4 206.8l-.7 .7"/>
<path d="M324.6 219l-.7 .7M324.7 206.8l-.7 .7M325 219l-.8 .7M325 206.8l-.7 .7M325.3 219l-.7 .7M325.3 206.8l-.7 .7M325.6 219l-.7 .7M325.7 206.8l-.8 .7M325.9 219l-.8 .7M326 206.8l-.8 .7M326.2 219l-.7 .7M326.2 206.8l-.7 .7"/>
<path d="M326.5 219l-.7 .7M326.6 206.8l-.7 .7M326.8 219l-.7 .7M326.9 206.8l-.7 .7M327.1 219l-.7 .7M327.2 206.8l-.7 .7M327.4 219l-.7 .7M327.5 206.8l-.7 .7M327.8 219l-.7 .7M327.8 206.8l-.7 .7M328.1 219l-.8 .7M328.2 206.8l-.8 .7"/>
<path d="M328.4 219l-.8 .7M328.5 206.8l-.8 .7M328.7 219l-.7 .7M328.7 206.8l-.7 .7M329 219l-.7 .7M329.1 206.8l-.8 .7M329.3 219l-.7 .7M329.4 206.8l-.7 .7M329.6 219l-.7 .7M329.7 206.8l-.7 .7M329.9 219l-.7 .7M330 206.8l-.7 .7"/>
<path d="M330.2 219l-.7 .7M330.3 206.8l-.7 .7M330.6 219l-.8 .7M330.6 206.8l-.7 .7M330.9 219l-.8 .7M330.9 206.8l-.7 .7M331.2 219l-.8 .7M331.2 206.8l-.7 .7M331.5 219l-.7 .7M331.5 206.8l-.7 .7M331.8 219l-.7 .7M331.9 206.8l-.7 .7"/>
<path d="M332.1 219l-.7 .7M332.2 206.8l-.7 .7M332.4 219l-.7 .7M332.5 206.8l-.7 .7M332.7 219l-.7 .7M332.8 206.8l-.7 .7M333.1 219l-.8 .7M333.1 206.8l-.7 .7M333.4 219l-.8 .7M333.4 206.8l-.7 .7M333.7 219l-.8 .7M333.7 206.8l-.7 .7"/>
<path d="M334 219l-.7 .7M334 206.8l-.7 .7M334.3 219l-.7 .7M334.4 206.8l-.8 .7M334.6 219l-.7 .7M334.7 206.8l-.7 .7M334.9 219l-.7 .7M335 206.8l-.8 .7M335.2 219l-.7 .7M335.3 206.8l-.7 .7M335.5 219l-.7 .7M335.6 206.8l-.7 .7"/>
<path d="M335.9 219l-.8 .7M335.9 206.8l-.7 .7M336.2 219l-.8 .7M336.2 206.8l-.7 .7M336.5 219l-.8 .7M336.5 206.8l-.7 .7M336.8 219l-.7 .7M336.8 206.8l-.7 .7M337.1 219l-.7 .7M337.2 206.8l-.7 .7M337.4 219l-.7 .7M337.5 206.8l-.8 .7"/>
<path d="M337.7 219l-.7 .7M337.8 206.8l-.8 .7M338 219l-.7 .7M338.1 206.8l-.7 .7M338.4 219l-.8 .7M338.4 206.8l-.7 .7M338.7 219l-.8 .7M338.7 206.8l-.7 .7M338.9 219l-.7 .7M339 206.8l-.7 .7M339.3 219l-.7 .7M339.3 206.8l-.7 .7"/>
<path d="M339.6 219l-.7 .7M339.7 206.8l-.8 .7M339.9 219l-.7 .7M340 206.8l-.8 .7M340.2 219l-.7 .7M340.3 206.8l-.8 .7M340.5 219l-.7 .7M340.6 206.8l-.8 .7M340.8 219l-.7 .7M340.9 206.8l-.7 .7M341.2 219l-.8 .7M341.2 206.8l-.7 .7"/>
<path d="M341.4 219l-.7 .7M341.5 206.8l-.7 .7M341.7 219l-.7 .7M341.8 206.8l-.7 .7M342.1 219l-.7 .7M342.1 206.8l-.7 .7M342.4 219l-.7 .7M342.5 206.8l-.8 .7M342.7 219l-.7 .7M342.8 206.8l-.8 .7M343 207.5a4.3 4.3 0 0 1 4.2 4.3M343 207.5h-33.9a4.3 4.3 0 0 0-4.2 4.3"/>
<path d="M343 219l-.7 .7M343.1 206.8l-.8 .7M343.4 206.8l-.7 .7M343.4 219l-.8 .7M343.6 206.9l-.6 .6M343.7 219l-.8 .7M343.9 206.9l-.6 .6M344.1 218.9l-.9 .8M344.2 207l-.6 .6M344.4 207l-.6 .6M344.5 218.7l-.9 1M344.7 207.1l-.6 .6"/>
<path d="M344.9 207.2l-.6 .6M345.1 207.3l-.6 .5M345.1 218.5l-1.2 1.2M345.3 207.4l-.6 .5M345.5 207.5l-.5 .5M345.7 207.6l-.5 .5M345.9 207.7l-.5 .6M346.1 207.9l-.5 .5M346.2 208l-.5 .5M346.4 208.1l-.5 .6M346.5 211.8a6.8 6.8 0 0 1-.6 5 3.5 3.5 0 0 1-2.9 1.5M346.5 211.8a3.5 3.5 0 0 0-3.5-3.5h-33.9a3.5 3.5 0 0 0-3.5 3.5"/>
<path d="M346.6 208.3l-.5 .5M346.7 208.5l-.5 .5M346.9 208.6l-.5 .6M347 208.8l-.5 .5M347.1 209l-.5 .5M347.2 209.2l-.5 .5M347.2 211.8v3M347.2 214.8a4.3 4.3 0 0 1-4.2 4.3M347.4 209.4l-.6 .5M347.4 217.1l-2 2M347.5 209.6l-.6 .5M347.5 209.8l-.5 .5"/>
<path d="M347.7 210l-.6 .6M347.7 216.6l-2.9 2.8M347.8 210.3l-.6 .5M347.8 210.5l-.6 .6M347.8 216.1l-3.5 3.5M347.9 210.7l-.7 .7M347.9 215.7l-1.2 1.2M347.9 211l-.7 .7M348 211.8a7.8 7.8 0 0 1-1.2 6.2 5 5 0 0 1-3.8 1.8M348 211.3l-.8 .6M348 211.6l-.8 .7M348 211.9l-.8 .7"/>
<path d="M348 212.2l-.8 .7M348 212.5l-.8 .7M348 212.8l-.8 .7M348 213.1l-.8 .8M348 213.4l-.8 .8M348 213.7l-.8 .7M348 214l-.8 .8M348 214.4l-.8 .7M348 214.7l-.8 .8M348 215l-.9 .8M348 215.3l-1 1"/>
</g>
<!-- layer: TEXT -->
<path d="M189.5 210h47.3M202.5 202.8h21.4" fill="none" stroke="#000" stroke-width=".23"/>
<g font-size="5.9">
<text x="202.5" y="201.5">WALL-5</text>
<text x="189.5" y="208.7">AREA=37.78 SFT</text>
</g>
<text font-size="5.7" x="307.1" y="215.2">MAIMAAR</text>
<g font-size="4.5">
<text x="254.9" y="68">U CHANNEL-01</text>
<text x="292.1" y="70.3">L-TRIM-1</text>
<text x="294" y="76.4">L-TRIM-1</text>
<text x="283.7" y="78.9" transform="rotate(-90 283.7 78.9)">3263</text>
<text x="321.5" y="80.6">OCT-1</text>
<text x="269.3" y="85.8">OCT-1</text>
<text x="254.9" y="97.8">U CHANNEL-01</text>
<text x="318.2" y="97.8">U CHANNEL-01</text>
<text x="301.6" y="107.8" transform="rotate(-90 301.6 107.8)">WP-10 (3400mm)</text>
<text x="296.4" y="115.7">1078</text>
<text x="257.2" y="123.8">U TRIM-1</text>
<text x="243.8" y="136.7">DOOR OPENING</text>
<text x="252.5" y="142.1">1067 x 2134</text>
<text x="246.2" y="153">U CHANNEL-02</text>
<text x="250.5" y="160.9">BRICK WALL</text>
<text x="251.6" y="166.3">(BY OTHER)</text>
</g>
<g font-size="3.4">
<text x="305.5" y="224.9">MAIMAAR STEEL Pvt.Ltd</text>
<text x="332.2" y="270.1">WALL-5</text>
</g>
<g font-size="2.4">
<text x="301.5" y="203.9">REV.</text>
<text x="303" y="199.5">A</text>
<text x="307.7" y="199.4">09-05-2020</text>
<text x="309.9" y="203.9">DATE</text>
<text x="323.8" y="199.5">ISSUED FOR APPROVAL</text>
<text x="327.5" y="203.9">DESCRIPTION</text>
<text x="359" y="203.9">DRWN BY</text>
<text x="360.9" y="199.5">NBL</text>
<text x="371.4" y="203.9">CHK BY</text>
<text x="373.2" y="199.5">UBD</text>
<text x="381" y="203.9">APR BY</text>
<text x="382.4" y="199.5">UBD</text>
<text x="303.5" y="248.1">JOB NO./QUOTE NO.</text>
<text x="330.5" y="248.4">MSPL-015</text>
<text x="375" y="248.1">BLDG #.</text>
<text x="385.3" y="248.1">01</text>
<text x="303.5" y="252.5">PROJECT NAME</text>
<text x="303.5" y="256.9">CUSTOMER</text>
<text x="303.5" y="261.4">JOBSITE LOCATION</text>
<text x="377.8" y="265">DWG. NO.</text>
<text x="382.2" y="271.3">06</text>
</g>
<g font-size="2.3">
<text x="306" y="228">105, Raiwind Road, Thokar Niaz Baig ,Lahore, Pakistan</text>
<text x="305.9" y="230.8">E-mail: nasir.abbas@maimaargroup.com</text>
<text x="305.9" y="233.6">E-mail: maimaar.steel@gmail.com</text>
<text x="305.9" y="236.5">Website: www.maimaargroup.com</text>
<text x="305.9" y="239.3">E-mail: nasir.abbas@maimaargroup.com</text>
<text x="305.9" y="242">Mob-1 : +(92-300) 807 4017 ,+(92-333) 807 1115</text>
</g>
</svg>
